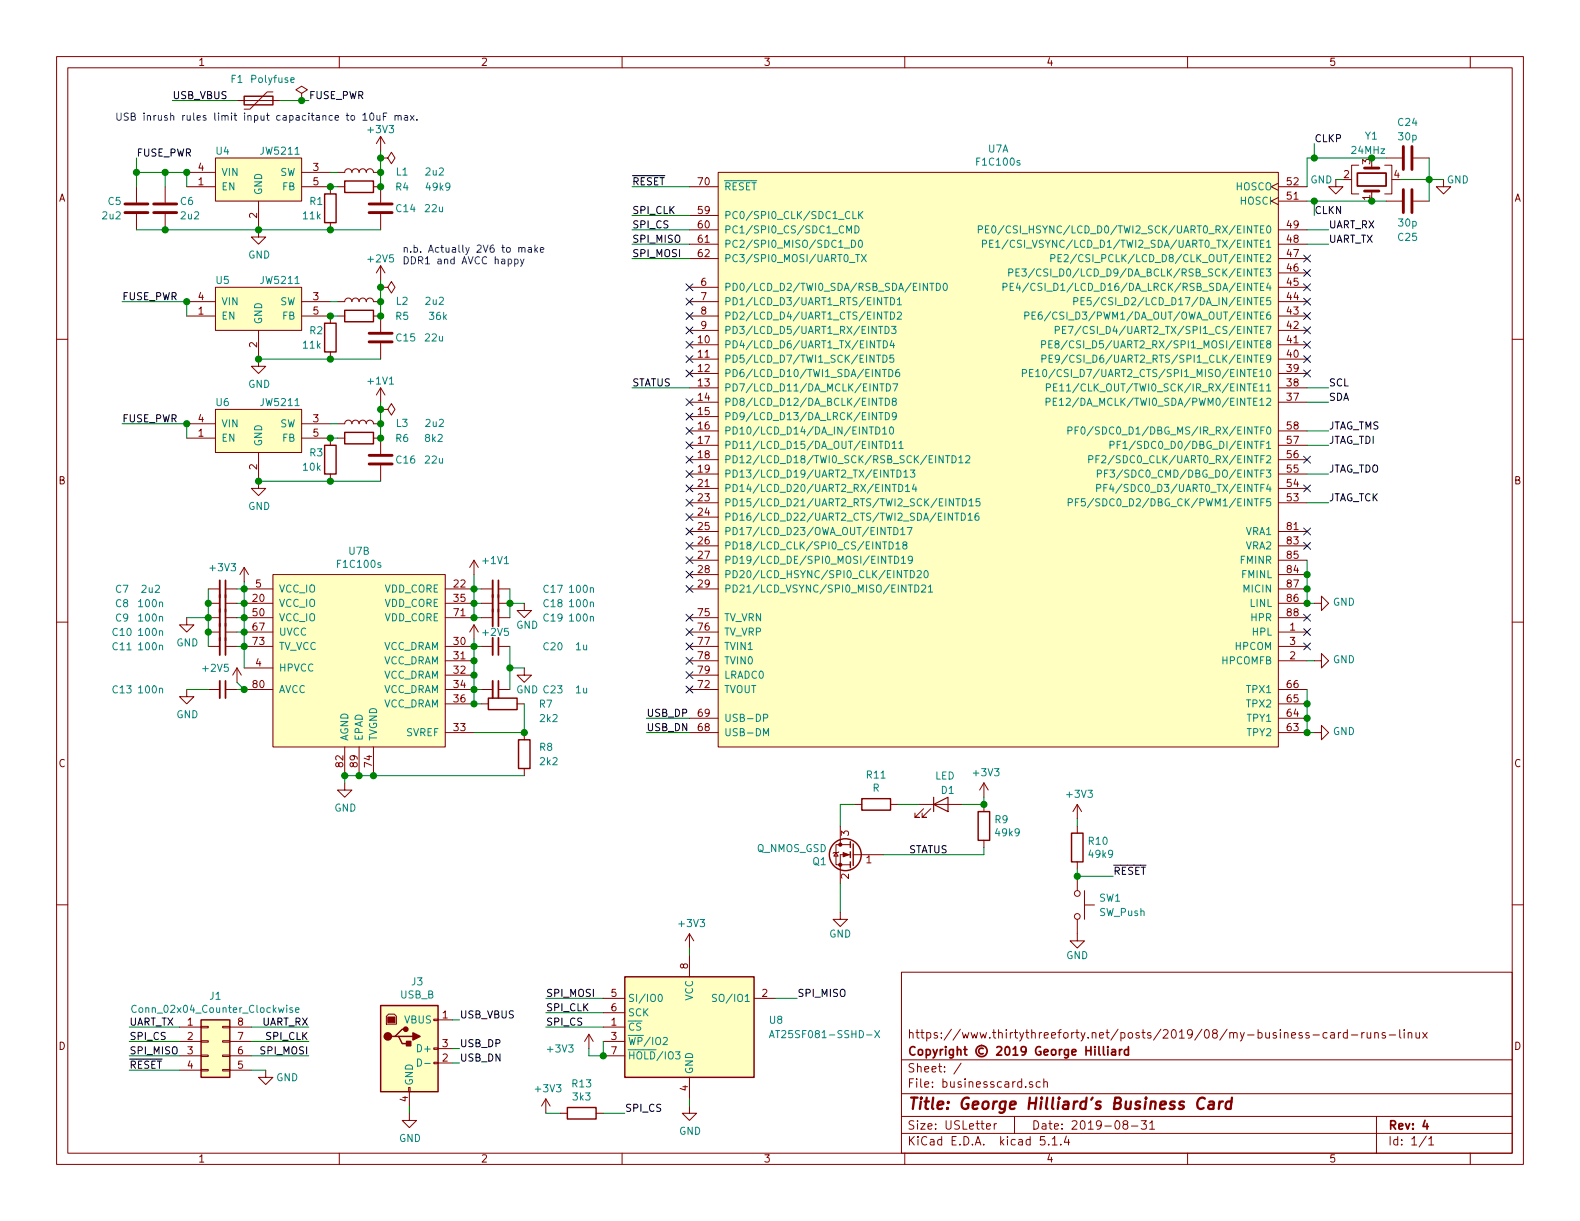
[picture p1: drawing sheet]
<svg xmlns="http://www.w3.org/2000/svg" width="279mm" height="216mm" viewBox="0 0 279 216" stroke-linecap="round" stroke-linejoin="round" font-family="sans-serif">
<g fill="none" stroke="#840000" stroke-width=".18">
<path d="M10 10h259.4v195.9h-259.4zM12 12h255.4v191.9h-255.4zM41.9 17.8h7.6M48.3 16.3h-1.1l-3 3h-1M53.3 16.5l1.1-.6-1.1-.7-1 .7 1 .6v1.3M53.3 17.8h.1M60 10v2M110 10v2M160 10v2M210 10v2M260 10v2M24.1 33v2.8"/>
<path d="M24.1 37.8v2.8M29.2 33v2.8M29.2 37.8v2.8M33 33h5.1M33 30.5h5.1M38.1 27.9h15.2v7.7h-15.2zM45.7 35.6v6.3h1.3l-1.3 1.3-1.3-1.3h1.3M53.3 33h5.1v1.3M53.3 30.5h5.1M58.4 39.4v1.2M59.7 30.5h1.3a.63 .63 0 0 1 .6-.7 .63 .63 0 0 1 .6 .7 .63 .63 0 0 1 .7-.7 .63 .63 0 0 1 .6 .7 .63 .63 0 0 1 .6-.7 .63 .63 0 0 1 .7 .7 .63 .63 0 0 1 .6-.7 .63 .63 0 0 1 .6 .7h1.3M59.7 33h1.3"/>
<path d="M66 33h1.3v2.8M67.3 27.9h1.3l.6-1 .6 1-.6 1.1-.6-1.1M67.3 27.9h.1M67.3 24.1v2.6M67.3 37.8v2.8M67.3 24.1l-.8 1.3M67.3 24.1l.8 1.3M121.9 33h5.1M121.9 38.1h5.1M127 30.5h99.1v101.6h-99.1zM226.1 34.9l-1.3 .7 1.3 .6M226.1 32.4l-1.3 .6 1.3 .7"/>
<path d="M226.1 33h5M226.1 35.6h5M236.2 31.8v1.2h1.3l-1.3 1.3-1.3-1.3h1.3M240.3 29.2h-1.3v5.1h1.3M242.6 29.2v.5M242.6 33.8v.5M244.9 29.2h1.2v5.1h-1.2M245.1 35.6h2.8M245.1 27.9h2.8M249.9 35.6h2.8M249.9 27.9h2.8M255.3 31.8v1.2h-1.3l1.3 1.3 1.2-1.3h-1.2"/>
<path d="M10 60h2M33 55.9h5.1M33 53.3h5.1M38.1 50.8h15.2v7.6h-15.2zM45.7 58.4v6.4h1.3l-1.3 1.2-1.3-1.2h1.3M53.3 55.9h5.1v1.3M53.3 53.3h5.1M59.7 53.3h1.3a.63 .63 0 0 1 .6-.6 .63 .63 0 0 1 .6 .6 .63 .63 0 0 1 .7-.6 .63 .63 0 0 1 .6 .6 .63 .63 0 0 1 .6-.6 .63 .63 0 0 1 .7 .6 .63 .63 0 0 1 .6-.6 .63 .63 0 0 1 .6 .6h1.3M59.7 55.9h1.3M66 55.9h1.3v2.8M67.3 50.8h1.3l.6-1 .6 1-.6 1-.6-1M67.3 50.8h.1"/>
<path d="M67.3 47v2.5M67.3 47l-.8 1.3M67.3 47l.8 1.3M121.9 55.9h5.1M121.9 53.3h5.1M121.9 58.4h5.1M121.9 50.8h5.1M121.9 45.7h5.1M121.9 43.2h5.1M121.9 40.6h5.1M226.1 55.9h5M226.1 53.3h5"/>
<path d="M226.1 58.4h5M226.1 50.8h5M226.1 48.3h5M226.1 45.7h5M226.1 43.2h5M226.1 40.6h5M267.4 60h2M33 77.5h5.1M33 74.9h5.1M38.1 72.4h15.2v7.6h-15.2zM53.3 77.5h5.1v1.2M53.3 74.9h5.1"/>
<path d="M58.4 62.2v1.3M59.7 74.9h1.3a.63 .63 0 0 1 .6-.6 .63 .63 0 0 1 .6 .6 .63 .63 0 0 1 .7-.6 .63 .63 0 0 1 .6 .6 .63 .63 0 0 1 .6-.6 .63 .63 0 0 1 .7 .6 .63 .63 0 0 1 .6-.6 .63 .63 0 0 1 .6 .6h1.3M59.7 77.5h1.3M66 77.5h1.3v2.8M67.3 72.4h1.3l.6-1 .6 1-.6 1-.6-1M67.3 72.4h.1M67.3 60.7v2.8M67.3 68.6v2.5M67.3 68.6l-.8 1.3M67.3 68.6l.8 1.3M121.9 61h5.1M121.9 63.5h5.1"/>
<path d="M121.9 66h5.1M121.9 68.6h5.1M121.9 71.1h5.1M121.9 73.7h5.1M121.9 76.2h5.1M121.9 78.7h5.1M226.1 61h5M226.1 63.5h5M226.1 66h5M226.1 68.6h5M226.1 71.1h5M226.1 76.2h5"/>
<path d="M226.1 78.7h5M45.7 80v6.4h1.3l-1.3 1.2-1.3-1.2h1.3M58.4 83.8v1.3M67.3 82.3v2.8M83.8 99.1l-.7 1.2M83.8 99.1v2.5M83.8 99.1l.8 1.2M121.9 81.3h5.1M121.9 83.8h5.1M121.9 86.4h5.1M121.9 88.9h5.1M121.9 91.4h5.1"/>
<path d="M121.9 94h5.1M121.9 96.5h5.1M121.9 99.1h5.1M226.1 81.3h5M226.1 83.8h5M226.1 86.4h5M226.1 88.9h5M226.1 94h5M226.1 96.5h5M226.1 99.1h5M10 110h2M33 109.2v1.3h1.3l-1.3 1.3-1.3-1.3h1.3"/>
<path d="M36.8 114.3h2.1M36.8 111.8h2.1M36.8 109.2h2.1M36.8 106.7h2.1M36.8 104.1h2.1M39.9 114.3h2M39.9 111.8h2M39.9 109.2h2M39.9 106.7h2M39.9 104.1h2M41.9 118.1l-.8 1.3M41.9 118.1v2.6"/>
<path d="M41.9 118.1l.8 1.3M43.2 114.3h5.1M43.2 111.8h5.1M43.2 109.2h5.1M43.2 106.7h5.1M43.2 104.1h5.1M43.2 118.1h5.1M43.2 100.3l-.8 1.3M43.2 100.3v2.6M43.2 100.3l.7 1.3M48.3 101.6h30.4v30.5h-30.4zM78.7 114.3h5.1"/>
<path d="M78.7 109.2h5.1M78.7 106.7h5.1M78.7 104.1h5.1M78.7 116.8h5.1M78.7 119.4h5.1M83.8 110.5v2.5M83.8 110.5l-.7 1.3M83.8 110.5l.8 1.3M85.1 114.3h2M85.1 109.2h2M85.1 106.7h2M85.1 104.1h2"/>
<path d="M88.1 114.3h2.1M88.1 109.2h2.1M88.1 106.7h2.1M88.1 104.1h2.1M92.7 106.7v1.3h1.3l-1.3 1.2-1.3-1.2h1.3M92.7 118.1v1.3h1.3l-1.3 1.3-1.3-1.3h1.3M121.9 114.3h5.1M121.9 111.8h5.1M121.9 109.2h5.1M121.9 104.1h5.1M121.9 116.8h5.1M121.9 101.6h5.1"/>
<path d="M121.9 119.4h5.1M226.1 114.3h5M226.1 111.8h5M226.1 109.2h5M226.1 106.7h5M226.1 104.1h5M226.1 116.8h5M226.1 101.6h5M232.4 106.7h1.3v-1.3l1.2 1.3-1.2 1.3v-1.3M232.4 116.8h1.3v-1.2l1.2 1.2-1.2 1.3v-1.3M267.4 110h2M33 121.9v1.3h1.3l-1.3 1.3-1.3-1.3h1.3"/>
<path d="M36.8 121.9h2.1M39.9 121.9h2M43.2 121.9h5.1M61 138.4v1.3h1.2l-1.2 1.3-1.3-1.3h1.3M61 132.1v5.1M63.5 132.1v5.1M66 132.1v5.1M78.7 121.9h5.1M78.7 129.5h5.1M78.7 124.5h5.1M85.1 121.9h2M85.1 124.5h1.3"/>
<path d="M88.1 121.9h2.1M91.4 124.5h1.3M92.7 129.5v1.3M92.7 135.9v1.3M121.9 121.9h5.1M121.9 129.5h5.1M121.9 127h5.1M174 138.4l-.8 1.3M174 138.4v2.6M174 138.4l.8 1.3M226.1 121.9h5M226.1 129.5h5"/>
<path d="M226.1 127h5M226.1 124.5h5M232.4 129.5h1.3v-1.2l1.2 1.2-1.2 1.3v-1.3M10 160h2M147.8 150.7l.4 .7h-.8zM148.3 150.6l-.1 .1h-.8l-.1 .2M148.6 149.4h-.8v3.5h2.6M148.6 149.4h1.8M148.6 146.1v3.3M150.4 151.1h-1.8v5.1M150.9 151.1h.2M151.1 142.2h1.3"/>
<path d="M151.1 151.1h5.1M157.5 142.2h1.2M162.6 142.2h7.6M163.3 143l-1.5 1.5h.8h-.8v-.7M164.6 143l-1.5 1.5h.7h-.7v-.7M174 142.2v1.3M174 148.6v1.3M190.5 142.2l-.8 1.3M190.5 142.2v2.6M190.5 146.1v1.2M190.5 152.4v1.3M190.5 154.9v2.6"/>
<path d="M190.5 142.2l.8 1.3M191.8 157.5v5.1M267.4 160h2M68.7 179.3h1l.4 .4v1.4h-1.8v-1.4zM106.7 176.5h3.8M106.7 179.1h3.8M121.9 165.1l-.7 1.3M121.9 165.1v2.5M121.9 168.9v3.8M121.9 165.1l.8 1.3M133.3 176.5h3.9M148.6 161.3v1.3h1.3l-1.3 1.2-1.3-1.2h1.3"/>
<path d="M159.4 171.9h108v32h-108zM190.5 162.6v3.8h1.3l-1.3 1.2-1.3-1.2h1.3M191.8 160h1.7M31.7 181.6h3.9M31.7 184.2h3.9M31.7 186.7h3.9M31.7 189.2h3.9M35.6 189.1h1.2v.3h-1.2zM35.6 186.6h1.2v.2h-1.2zM35.6 184h1.2v.3h-1.2zM35.6 181.5h1.2v.2h-1.2zM39.4 189.1h1.2v.3h-1.2z"/>
<path d="M39.4 186.6h1.2v.2h-1.2zM39.4 184h1.2v.3h-1.2zM39.4 181.5h1.2v.2h-1.2zM40.6 181.6h3.8M40.6 184.2h3.8M40.6 186.7h3.8M40.6 189.2h3.8M47 189.2v1.3h-1.3l1.3 1.3 1.3-1.3h-1.3M72.3 192.3h.2v.7h-.2zM72.4 196.9v1.2h1.3l-1.3 1.3-1.3-1.3h1.3M72.4 193v2.6M76.7 187.8h.8v.3h-.8z"/>
<path d="M76.7 185.3h.8v.2h-.8zM76.7 180.2h.8v.3h-.8zM77.5 180.3h2.5M77.5 188h2.5M77.5 185.4h2.5M96.5 194.3l-.7 1.3M96.5 194.3v2.6M96.5 194.3l.8 1.3M99.1 196.9h1.2M104.1 182.9l-.7 1.3M104.1 182.9v2.5M104.1 182.9l.8 1.3"/>
<path d="M105.4 196.9h1.3M106.7 181.6h3.8M106.7 184.2h3.8M106.7 186.7h3.8M121.9 195.6v1.3h1.3l-1.3 1.2-1.3-1.2h1.3M121.9 190.5v3.8M159.4 197.4h108M159.4 193.4h108M159.4 187.4h108M170 188l-1.3 1.9M174.4 199.2l.8-.2-.1-.2-.4-.1-.3 .2 .1 .7h.6M175.8 198.7v1"/>
<path d="M176.2 198.7l-.3 .1-.1 .2M179.4 197.4v3M182.6 191.3h-.4l-.2 .2 .1 .2 .5 .1v.4h-.6M183.9 191.3h-.4l-.3 .2 .2 .7h.5M184.6 191.4l.2-.1h.4v1M184.6 190.8v1.5M198.9 198.8l-.3-.3 .1-.2a.48 .48 0 0 1 .6-.1l.1 .3-.1 .3-.6 .1a.48 .48 0 0 0 0 .6l.2 .2 .5-.2v-.4l-.2-.3M200.1 199.1h1.1M201.8 198.2h.9l-.5 .6 .5 .1v.6l-.3 .2-.6-.2M203.3 198.6l.4-.4v1.5M203.3 199.7h.9M230.3 182.7l-.4-.1-.2 .2 .1 .2 .5 .1v.4h-.6"/>
<path d="M231.5 182.7l-.4-.1-.2 .2 .1 .2 .5 .1v.4h-.6M232.2 183h1.1M234.7 182.7l-.4-.1-.3 .3v.5l.3 .2 .4-.1M235.3 182.7h.6l.1 .9M236 182.9l-.5 .1a.29 .29 0 0 0-.3 .3 .29 .29 0 0 0 .3 .3l.5-.1M236.7 182.6v1M237.1 182.6l-.4 .3M238.3 182.7l-.5-.1-.3 .3 .2 .6h.6M238.3 182.1v1.5M239 183h1.1M240.8 182.6v1M241.2 182.6l-.4 .3"/>
<path d="M241.8 182.6v.9l.4 .1 .2-.2M242.4 182.6v1M243.1 182.7l.2-.1 .4 .1v.9M243.1 182.6v1M243.4 197.4v6.5M245 182.7l-.4-.1-.2 .2v.2l.6 .1v.4h-.6M245.7 183h1.1M247.5 182.1v1.3l.3 .2M248.3 182.1v.1M248.3 182.6v1M249 182.7l.3-.1 .3 .1 .1 .9M249 182.6v1"/>
<path d="M250.4 182.6v.9l.4 .1 .2-.2M251 182.6v1M251.6 182.6l.8 1M252.4 182.6l-.8 1M60 203.9v2M110 203.9v2M159.4 200.4h108M160 203.9v2M184.7 201h-.7l-.1 .7 .2-.2 .6 .1 .1 .2-.1 .5-.2 .2-.6-.2M185.4 202.3v.2M186.1 201.4l.4-.4v1.5M186.1 202.5h.8"/>
<path d="M187.6 202.3v.2M188.6 200.9l-.4 1.1h1M189 201.5v1M210 203.9v2M252.2 200.9l-1.2 1.9M252.7 201.4l.4-.4v1.5M252.7 202.5h.8M260 203.9v2"/>
<circle cx="190.5" cy="158" r=".51"/>
<circle cx="190.5" cy="162.1" r=".51"/>
</g>
<g fill="none" stroke="#840000" stroke-width=".3">
<path d="M240 30.6h5.1v2.3h-5.1zM39.9 102.6v13.2M88.1 102.6v8.1M88.1 112.8v3M39.9 120.4v3M88.1 120.4v3M194.3 185.1v1.3l.3 .2M195.1 185.1v1.3l.3 .2M195.9 185.1v.1M195.9 185.6v1M196.6 185.6h.6l.1 1M197.3 185.9l-.5 .1-.3 .2 .3 .4 .5-.1"/>
<path d="M198 185.6v1M198.4 185.6l-.4 .3M199.5 185.6h-.4l-.3 .3 .1 .5 .2 .2 .4-.1M199.5 185.1v1.5M252 198.1l-.4 1.1h1M252.3 198.7v1"/>
</g>
<path d="M213.1 194.3a.87 .87 0 0 0-1.1 0 .87 .87 0 0 0-.3 .9 .69 .69 0 0 0 .3 .8 .69 .69 0 0 0 .9-.1M213.8 194.8h.8v1.3M214.7 195.2l-.7 .1a.4 .4 0 0 0-.3 .4 .4 .4 0 0 0 .2 .4l.7-.1M215.7 194.8l-.2 1.3M216.3 194.8a.55 .55 0 0 0-.7 .3M217.8 194.8a.73 .73 0 0 0-.9 .1l-.2 .8 .1 .2 .2 .2 .6-.1M217.9 194.1l-.3 2" fill="none" stroke="#840000" stroke-width=".41"/>
<g fill="none" stroke="#840000" stroke-width=".51">
<path d="M22.1 37.6h4.1M22.1 36.1h4.1M27.2 37.6h4M27.2 36.1h4M65.3 37.6h4M65.3 36.1h4M241.3 33.8h2.5M241.3 29.7h2.5M248.2 25.9v4.1M248.2 33.5v4.1M249.7 25.9v4.1M249.7 33.5v4.1"/>
<path d="M65.3 58.9h4M65.3 60.5h4M65.3 82h4M65.3 80.5h4"/>
</g>
<g fill="none" stroke="#840000" stroke-width=".25">
<path d="M43.2 17h5.1v1.5h-5.1zM57.4 34.3h2v5.1h-2zM61 32h5v2h-5zM57.4 57.2h2v5h-2zM61 54.9h5v2h-5zM57.4 78.7h2v5.1h-2zM61 76.5h5v2h-5zM86.4 123.4h5v2.1h-5zM91.7 130.8h2v5.1h-2zM150.4 148.8v1.1M150.4 150.6v1M150.4 152.4v1"/>
<path d="M150.9 149.2v3.8M152.4 141.2h5.1v2.1h-5.1zM173 143.5h2v5.1h-2zM189.5 147.3h2v5.1h-2zM67.3 177.8h10.2v15.2h-10.2zM110.5 172.7h22.8v17.8h-22.8zM35.6 180.3h5v10.2h-5zM69.8 183.3h.7l.6 1.2h1.3M70.5 183.3h2.5M71.8 182h-.7l-1.3 1.3h-.6M100.3 195.8h5.1v2.1h-5.1z"/>
<circle cx="149.5" cy="151.1" r="2.82"/>
</g>
<g fill="#ffffc2" stroke="#ffffc2" stroke-width=".18">
<path d="M38.1 27.9h15.2v7.7h-15.2z"/>
<path d="M38.1 50.8h15.2v7.6h-15.2z"/>
<path d="M127 30.5h99.1v101.6h-99.1z"/>
<path d="M35.6 180.3h5v10.2h-5z"/>
<path d="M67.3 177.8h10.2v15.2h-10.2z"/>
<path d="M38.1 72.4h15.2v7.6h-15.2z"/>
<path d="M110.5 172.7h22.8v17.8h-22.8z"/>
<path d="M48.3 101.6h30.4v30.5h-30.4z"/>
</g>
<path d="M38.9 102.6v13.2M87.1 102.6v8.1M87.1 112.8v3M38.9 120.4v3M87.1 120.4v3" fill="none" stroke="#840000" stroke-width=".33"/>
<path d="M165.1 142.2l2.5-1.2v2.5zM165.1 141v2.5" fill="none" stroke="#840000" stroke-width=".2"/>
<g fill="none" stroke="#008484" stroke-width=".18">
<path d="M51.4 14.1l.6-.1v-.2l-.4-.1-.2 .2 .1 .6h.5M150.8 37.4v1.3h.6M151.2 39.9a.64 .64 0 0 1 .7 .7 .64 .64 0 0 1-.7 .6zM151.8 37.4v1.3M152 37.9l.6 .8M152.6 37.4l-.8 .7M174.9 39.9h-.6v1.3h.6M177.5 39.9l-1 1.6M149.7 41.2v-1.3l.5 .9 .4-.9v1.3M150.6 42.5a.64 .64 0 0 1 .7 .6 .64 .64 0 0 1-.7 .6zM151.3 45h.7M151.7 45v1.3"/>
<path d="M152 42.5h.1a.69 .69 0 0 1 .4 .6 .69 .69 0 0 1-.4 .6 .83 .83 0 0 1-.1-1.2zM152.3 45l.9 1.3M153.2 45l-.9 1.3M155.3 57.7h.8M156.3 52.6h.7M156.3 55.2h.7M156.5 57.7a.64 .64 0 0 1 .7 .6 .64 .64 0 0 1-.7 .7zM156.7 52.6v1.3M157.5 52.6a.64 .64 0 0 1 .7 .7 .64 .64 0 0 1-.7 .6zM157.5 55.2a.64 .64 0 0 1 .7 .6 .64 .64 0 0 1-.7 .6zM157.7 57.7h.7l-.4 .5 .4 .1v.5l-.2 .2-.5-.1M158.7 53l.4-.4v1.3"/>
<path d="M158.7 55.3l.5-.1 .2 .3-.8 .9h.8M158.7 53.9h.7M164.4 50.1h.8M164.8 50.1v1.3M165.6 50.1a.64 .64 0 0 1 .7 .6 .64 .64 0 0 1-.7 .7zM166.9 50.2l.2-.1a.67 .67 0 0 1 .4 .6 .67 .67 0 0 1-.4 .7l-.3-.5zM173 40.6l.6-.1 .1-.1v-.3l-.2-.2h-.5v1.3M173.7 43.1h.6l.1-.5-.2-.1h-.5v1.2M174.3 40.5h.4M175 43.1h.4M175.5 40.1l.2-.2a.67 .67 0 0 1 .4 .7 .67 .67 0 0 1-.4 .6l-.3-.5zM175.6 42.5h-.6v1.2h.6"/>
<path d="M176.1 42.8l.4-.3v1.2M176.1 43.7h.7M177.4 50.7l.6-.1v-.4l-.1-.1h-.5v1.3M178.3 42.4l-1.1 1.6M178.4 48.2h.6l.1-.2-.1-.3-.1-.2h-.5v1.3M178.6 50.7h.4M179.2 50.1h-.6v1.3h.6M179.7 48.2h.4M180 50l-.3 .9h.8M180.3 47.5h-.6v1.3h.6M180.3 50.5v.9M180.7 47.5h.8l-.4 .5 .3 .2 .1 .4-.3 .2-.5-.1"/>
<path d="M181.2 55.8h.6l.2-.2-.1-.3-.2-.1h-.5v1.2M181.9 50l-1.1 1.7M182.5 55.8h.4M182.9 47.5l-1.1 1.6M183.1 55.2h-.6v1.2h.6M184.2 55.2h-.4a.87 .87 0 0 0 0 1.2h.4l.1-.5-.2-.2h-.3l-.2 .2M185.8 55.1l-1.1 1.6M185.8 45.7l.6-.1 .2-.2-.1-.3-.2-.1h-.5v1.3M186.6 58.4l.6-.1 .2-.2-.1-.3-.2-.1h-.5v1.3M187.1 45.6h.4M187.7 45h-.6v1.3h.6M187.9 58.3h.4"/>
<path d="M188.2 45.1l.5-.1 .2 .4-.1 .2-.7 .7h.8M188.5 57.7h-.6v1.3h.6M188.9 57.7h.9l-.6 1.3M189.9 53.3l.7-.1v-.4l-.2-.2h-.5v1.3M191.2 57.7l-1.1 1.6M191.2 53.2h.4M191.7 52.6h-.5v1.3h.5M192.9 52.6h-.6l-.1 .6 .2-.1 .5 .1v.6l-.2 .1-.5-.1M194.4 52.6l-1.1 1.6M154.9 75.5a.64 .64 0 0 1 .7 .6 .64 .64 0 0 1-.7 .7zM155 62.8h.7M155 60.2h.8"/>
<path d="M155.4 70.4h.7M155.4 72.9h.7M155.6 67.9h.7M155.8 70.4v1.3M155.8 72.9v1.3M156 67.9v1.2M156 65.3h.7M156.1 75.8l.3-.3v1.3M156.1 76.8h.7M156.1 62.8a.64 .64 0 0 1 .8 .6 .64 .64 0 0 1-.8 .7zM156.2 60.2a.64 .64 0 0 1 .7 .7 .64 .64 0 0 1-.7 .6zM156.4 65.3v1.3"/>
<path d="M156.6 70.4a.64 .64 0 0 1 .7 .6 .64 .64 0 0 1-.7 .7zM156.6 72.9a.64 .64 0 0 1 .7 .7 .64 .64 0 0 1-.7 .6zM156.6 78a.64 .64 0 0 1 .7 .7 .64 .64 0 0 1-.7 .6zM156.7 67.9a.64 .64 0 0 1 .8 .6 .64 .64 0 0 1-.8 .6zM157.2 65.3a.64 .64 0 0 1 .7 .7 .64 .64 0 0 1-.7 .6zM157.4 75.6l.2-.1a.67 .67 0 0 1 .4 .6 .67 .67 0 0 1-.4 .7l-.2-.2-.1-.3zM157.7 60.2l-.3 .9h.8M157.8 78.4l.3-.4v1.3M157.8 79.3h.7M157.9 67.9h.8l-.5 1.2M158 62.8h-.6v.6l.1-.1h.5v.6l-.2 .2-.4-.2M158 71l-.2-.2v-.3l.5-.1 .1 .1v.3l-.5 .2-.1 .2v.3l.2 .2h.3l.2-.2-.1-.4-.1-.1"/>
<path d="M158 60.7v.8M158.5 73.5l-.2 .2h-.4l-.1-.2v-.4l.2-.2h.3l.2 .3a.97 .97 0 0 1-.2 1h-.4M159 65.3h-.3a.79 .79 0 0 0-.1 1.3l.5-.1v-.6l-.5-.1-.2 .3M159 78.4l.3-.4v1.3M159 79.3h.7M180.8 66l.7-.1v-.4l-.7-.2v1.3M182.1 65.9h.4M182.7 65.3h-.6v1.3h.6M183.2 65.7l.3-.4v1.3M183.2 66.6h.7M184.2 60.9h.6l.1-.5-.2-.2h-.5v1.3M184.3 63.4h.6l.1-.2-.1-.3-.2-.1h-.4v1.3"/>
<path d="M184.5 65.5l.2-.2a.69 .69 0 0 1 .4 .7 .69 .69 0 0 1-.4 .6l-.3-.2v-.3zM185 71.1l.6-.1v-.5l-.1-.1h-.5v1.3M185 68.5h.6l.2-.2-.1-.3-.2-.1h-.5v1.2M185.5 60.9h.4M185.5 63.4h.5M186.1 60.2h-.6v1.3h.6M186.1 62.8h-.6v1.3h.6M186.3 71h.4M186.3 68.5h.4M186.8 60.8l-.2-.1v-.3l.4-.2 .2 .2v.3l-.5 .2-.1 .1v.3l.2 .2h.2l.3-.2-.1-.4-.2-.1M186.9 70.4h-.6v1.3h.6M186.9 67.9h-.6v1.2h.6"/>
<path d="M187.4 70.8l.3-.4v1.3M187.4 63.3l-.3 .3-.4-.1-.1-.2 .1-.4 .4-.1 .2 .1a.84 .84 0 0 1-.3 1.2h-.3M187.4 71.7h.7M187.4 68.2l.4-.3v1.2M187.4 69.1h.7M188.7 60.2l-1.1 1.6M188.8 62.7l-1.1 1.7M188.8 76.1h.7l.1-.2-.1-.3-.2-.1h-.5v1.3M190.1 76.1h.5M190.7 75.5h-.6v1.3M191.3 75.6l.1-.1a.67 .67 0 0 1 .5 .6 .67 .67 0 0 1-.5 .7l-.1-.2-.1-.3zM193.3 75.4l-1.1 1.7"/>
<path d="M196.3 78.7l.6-.1 .1-.1v-.3l-.2-.2h-.5v1.3M197.6 78.6h.4M198.2 78h-.6v1.3M198.6 78.4l.4-.4v1.3M198.6 79.3h.7M157.2 95.8a.64 .64 0 0 1 .8 .6 .64 .64 0 0 1-.8 .7zM158.1 93.3a.64 .64 0 0 1 .7 .6 .64 .64 0 0 1-.7 .6zM158.2 98.3a.64 .64 0 0 1 .7 .7 .64 .64 0 0 1-.7 .6zM158.4 96.2l.4-.4v1.3M158.4 97.1h.8M158.6 83.1a.64 .64 0 0 1 .7 .6 .64 .64 0 0 1-.7 .7zM158.9 85.6a.64 .64 0 0 1 .7 .7 .64 .64 0 0 1-.7 .6z"/>
<path d="M159.3 93.6l.3-.3v1.2M159.3 94.5h.7M159.4 98.7l.4-.4v1.3M159.4 99.6h.7M159.8 83.5l.4-.4v1.3M159.8 84.4h.8M159.9 96.4l-.3-.3 .2-.2 .3-.1 .2 .1v.3l-.5 .2-.2 .2v.3l.3 .2 .3-.1 .2-.1-.1-.4-.2-.1M160.1 86l.4-.4v1.3M160.1 86.9h.8M160.4 93.3h.9l-.6 1.2M161 83.1h.8l-.5 .5 .4 .1 .1 .5-.3 .2-.5-.1M161.3 98.9l-.2 .2h-.4l-.1-.2v-.3l.3-.3h.2l.2 .3a.97 .97 0 0 1-.2 1h-.4"/>
<path d="M161.6 85.6l-.3 .9h.8M162 86.1v.8M167.2 80.6h.7M167.6 80.6v1.2M168.4 80.6a.64 .64 0 0 1 .7 .6 .64 .64 0 0 1-.7 .6zM168.8 90.7h.8M169 88.2h.7M169.2 90.7v1.3M169.4 88.2v1.3M169.6 80.9l.3-.3v1.2M169.6 81.8h.7M170 90.7a.64 .64 0 0 1 .7 .7 .64 .64 0 0 1-.7 .6z"/>
<path d="M170.2 88.2a.64 .64 0 0 1 .7 .6 .64 .64 0 0 1-.7 .7zM170.8 80.7l.5-.1 .2 .3-.1 .2-.7 .7h.8M171.2 91.1l.4-.4v1.3M171.2 92h.7M171.4 88.5l.4-.3v1.3M171.4 89.5h.7M173 90.7l-.4 .1a.87 .87 0 0 0 0 1.2l.5-.1v-.6l-.5-.1-.2 .3M173.3 88.2h-.7v.6l.2-.1h.4l.1 .6-.2 .2-.5-.2M188.9 88.8l.7-.1v-.4l-.2-.1h-.5v1.3M190.2 88.8h.4M190.8 88.2h-.6v1.3M191.9 88.2h-.6l-.1 .6 .5-.1 .2 .2v.3l-.2 .3-.5-.2"/>
<path d="M192.5 81.2l.7-.1v-.4l-.7-.1v1.2M193.4 88.1l-1.1 1.7M193.8 81.2h.4M193.9 86.3h.6l.2-.2-.1-.3-.2-.2h-.5v1.3M194.1 83.8l.6-.1v-.5l-.2-.1h-.4v1.3M194.4 80.6h-.6v1.2M194.8 80.7l.5-.1 .3 .3-.1 .2-.7 .7h.8M195.2 86.3h.4M195.3 83.7h.5M195.8 85.6h-.6v1.3M195.9 83.1h-.6v1.3M196.3 83.1h.8l-.5 .5 .4 .1v.6l-.2 .1-.5-.1"/>
<path d="M196.5 85.6l-.3 .9h.8M161 100.9a.64 .64 0 0 1 .7 .6 .64 .64 0 0 1-.7 .7zM161.8 103.4a.64 .64 0 0 1 .7 .7 .64 .64 0 0 1-.7 .6zM162.2 101l.5-.1 .2 .1v.2v.2l-.8 .8h.8M163 103.6l.4-.2 .3 .2v.2v.2l-.8 .7h.8M163.5 101l.2-.1a.67 .67 0 0 1 .5 .6 .67 .67 0 0 1-.5 .7l-.3-.3v-.2zM164.2 103.8l.3-.4v1.3M164.2 104.7h.7M135 130.1v-1.3l.5 .9 .4-.9v1.3M135 126.9l.7-.1v-.4l-.7-.1v1.3M24.1 177.9a.6 .6 0 0 0-.8 .4 .6 .6 0 0 0 .6 .7l.2-.1M51.7 178.2h-.3l-.2 .2 .1 .1 .4 .2v.3h-.5"/>
<path d="M52.3 178.6l.6-.1-.1-.3h-.3l-.2 .2v.6h.5M116.6 175.9l.1-.1a.67 .67 0 0 1 .4 .7 .67 .67 0 0 1-.4 .6 .83 .83 0 0 1-.1-1.2zM126.7 175.9l-.5-.1-.2 .1v.4l.6 .3 .1 .3-.2 .2-.5-.1M73.8 187.2a.64 .64 0 0 1 .8 .7 .64 .64 0 0 1-.8 .6zM75.1 188h1M117.3 183.6l.5-.2 .2 .4v.2l-.8 .7h.8M119.5 186h.7l-.4 .5 .4 .1-.1 .6h-.4l-.2-.1M136.1 183.5l.4-1.3 .4 1.3M136.2 183.1h.6M154.7 182.2l.8 1.3M155.5 182.2l-.8 1.3"/>
</g>
<g fill="#840000" stroke="#840000" stroke-width=".18">
<path d="M149.1 150.7l1 .4-1 .4z"/>
<path d="M68.6 179.8h1.2v1h-1.2z"/>
<circle cx="148.6" cy="152.9" r=".28"/>
<circle cx="148.6" cy="149.4" r=".28"/>
</g>
<g fill="#840000" stroke="#840000" stroke-width=".25">
<path d="M71.9 184.2h.7v.7h-.7z"/>
<path d="M73 182.6l1.3 .7-1.3 .6z"/>
<circle cx="68.6" cy="183.3" r=".63"/>
<circle cx="71.8" cy="182" r=".38"/>
</g>
<g fill="none" stroke="#008400" stroke-width=".18">
<path d="M30.5 17.8h11.4M49.5 17.8h5.1M24.1 27.9v5.1M24.1 30.5h8.9v2.5M29.2 30.5v2.5M58.4 30.5h1.3M58.4 33h1.3M67.3 26.7v6.3M111.8 38.1h10.1M111.8 33h10.1M231.1 35.6h14M232.4 25.4v2.5"/>
<path d="M232.4 35.6v2.5M236.2 31.8h1.3M245.1 27.9h-14v5.1M247.6 31.8h7.7M252.7 27.9v7.7M21.6 53.3h11.4v2.6M24.1 40.6h43.2M58.4 53.3h1.3M58.4 55.9h1.3M67.3 49.5v6.4M111.8 40.6h10.1M111.8 45.7h10.1"/>
<path d="M111.8 43.2h10.1M231.1 40.6h3.8M231.1 43.2h3.8M21.6 74.9h11.4v2.6M45.7 63.5h21.6M58.4 74.9h1.3M58.4 77.5h1.3M67.3 71.1v6.4M111.8 68.6h10.1M231.1 78.7h3.8M231.1 76.2h3.8M231.1 68.6h3.8"/>
<path d="M231.1 71.1h3.8M45.7 85.1h21.6M231.1 99.1v7.6h1.3M231.1 88.9h3.8M231.1 83.8h3.8M33 109.2h3.8M36.8 104.1v10.2M41.9 106.7h1.3M41.9 111.8h1.3M41.9 109.2h1.3M41.9 104.1h1.3M41.9 114.3h1.3"/>
<path d="M43.2 102.9v15.2M83.8 101.6v7.6h1.3M83.8 113v11.5h1.3M83.8 106.7h1.3M83.8 104.1h1.3M83.8 114.3h1.3M90.2 104.1v5.1M90.2 114.3v7.6M90.2 106.7h2.5M90.2 118.1h2.5M231.1 116.8h1.3M33 121.9h3.8"/>
<path d="M41.9 120.7l1.3 1.2h-1.3M83.8 121.9h1.3M92.7 124.5v5h-8.9M92.7 137.2h-31.7v1.2M114.3 129.5h7.6M114.3 127h7.6M231.1 121.9v7.6h1.3M148.6 156.2v5.1M151.1 142.2h-2.5v3.9M158.7 142.2h3.9M174 141v1.2h-3.8M174 149.9v1.2h-17.8"/>
<path d="M190.5 153.7v1.2h6.3M190.5 144.8v1.3M96.5 179.1h10.2M96.5 176.5h10.2M121.9 167.6v1.3M137.2 176.5h3.8M22.9 184.2h8.8M22.9 181.6h8.8M22.9 186.7h8.8M22.9 189.2h8.8M44.4 184.2h10.2M44.4 181.6h10.2"/>
<path d="M44.4 186.7h10.2M44.4 189.2h2.6M72.4 195.6v1.3M80 180.3h1.3M80 188h1.3M80 185.4h1.3M96.5 181.6h10.2M96.5 196.9h2.6M106.7 184.2v2.5h-2.6v-1.3M106.7 196.9h3.8M121.9 194.3v1.3"/>
</g>
<g fill="none" stroke="#0000c2" stroke-width=".18">
<path d="M68.4 20h-.6v1.3M64.2 20.3l.3-.3v1.3M64.2 21.3h.7M65.5 20.1l.2-.1a.67 .67 0 0 1 .4 .6 .67 .67 0 0 1-.4 .7l-.3-.3v-.2zM66.6 20.4l.1 .8 .3 .1 .2-.2M67.2 20.4v.9M67.8 20.6h.4M69.8 20.5l.2-.1 .3 .1 .1 .8M69.8 20.4v.9M70.4 20.6l.2-.2 .3 .1v.8M71.6 20.5h.4l.1 .8M72.1 20.7l-.4 .1-.2 .2 .1 .2h.5"/>
<path d="M72.6 20.4l.6 .9M73.2 20.4l-.6 .9M73.7 21.1v.2M91 45.9l.4-.1 .2 .3-.1 .5h-.5M91 45.8v1.3M91.7 43.9l.2-.1h.3l.1 .8M91.7 43.8v.8M92 45.8l.4 .9M92.3 43.9l.2-.1h.3v.8M92.7 45.8l-.5 1.2-.2 .1M93.4 43.8h.5l.1 .8M94 44.1h-.5l-.1 .2 .1 .3h.5"/>
<path d="M94.6 43.3v1.3M94.7 44.1l.4 .5M95.1 43.8l-.5 .4M95.6 44.2l.6-.1-.1-.3h-.4l-.1 .1v.7h.5"/>
</g>
<g fill="#008400" stroke="#008400" stroke-width=".25">
<circle cx="36.8" cy="106.7" r=".51"/>
<circle cx="83.8" cy="109.2" r=".51"/>
<circle cx="106.7" cy="186.7" r=".51"/>
<circle cx="174" cy="142.2" r=".51"/>
<circle cx="232.4" cy="27.9" r=".51"/>
<circle cx="232.4" cy="35.6" r=".51"/>
<circle cx="231.1" cy="124.5" r=".51"/>
<circle cx="43.2" cy="121.9" r=".51"/>
<circle cx="67.3" cy="72.4" r=".51"/>
<circle cx="53.3" cy="17.8" r=".51"/>
<circle cx="67.3" cy="27.9" r=".51"/>
<circle cx="67.3" cy="50.8" r=".51"/>
<circle cx="33" cy="53.3" r=".51"/>
<circle cx="67.3" cy="33" r=".51"/>
<circle cx="67.3" cy="30.5" r=".51"/>
<circle cx="83.8" cy="119.4" r=".51"/>
<circle cx="33" cy="30.5" r=".51"/>
<circle cx="29.2" cy="30.5" r=".51"/>
<circle cx="83.8" cy="116.8" r=".51"/>
<circle cx="43.2" cy="104.1" r=".51"/>
<circle cx="58.4" cy="55.9" r=".51"/>
<circle cx="45.7" cy="63.5" r=".51"/>
<circle cx="58.4" cy="63.5" r=".51"/>
<circle cx="43.2" cy="111.8" r=".51"/>
<circle cx="67.3" cy="55.9" r=".51"/>
<circle cx="67.3" cy="53.3" r=".51"/>
<circle cx="58.4" cy="40.6" r=".51"/>
<circle cx="43.2" cy="109.2" r=".51"/>
<circle cx="43.2" cy="106.7" r=".51"/>
<circle cx="58.4" cy="77.5" r=".51"/>
<circle cx="45.7" cy="85.1" r=".51"/>
<circle cx="58.4" cy="85.1" r=".51"/>
<circle cx="90.2" cy="118.1" r=".51"/>
<circle cx="29.2" cy="40.6" r=".51"/>
<circle cx="24.1" cy="30.5" r=".51"/>
<circle cx="83.8" cy="106.7" r=".51"/>
<circle cx="33" cy="74.9" r=".51"/>
<circle cx="67.3" cy="74.9" r=".51"/>
<circle cx="67.3" cy="77.5" r=".51"/>
<circle cx="45.7" cy="40.6" r=".51"/>
<circle cx="36.8" cy="109.2" r=".51"/>
<circle cx="61" cy="137.2" r=".51"/>
<circle cx="36.8" cy="111.8" r=".51"/>
<circle cx="231.1" cy="101.6" r=".51"/>
<circle cx="231.1" cy="104.1" r=".51"/>
<circle cx="231.1" cy="106.7" r=".51"/>
<circle cx="231.1" cy="129.5" r=".51"/>
<circle cx="231.1" cy="127" r=".51"/>
<circle cx="43.2" cy="114.3" r=".51"/>
<circle cx="66" cy="137.2" r=".51"/>
<circle cx="63.5" cy="137.2" r=".51"/>
<circle cx="92.7" cy="129.5" r=".51"/>
<circle cx="83.8" cy="124.5" r=".51"/>
<circle cx="252.7" cy="31.8" r=".51"/>
<circle cx="242.6" cy="35.6" r=".51"/>
<circle cx="242.6" cy="27.9" r=".51"/>
<circle cx="90.2" cy="106.7" r=".51"/>
<circle cx="83.8" cy="104.1" r=".51"/>
<circle cx="190.5" cy="154.9" r=".51"/>
<circle cx="83.8" cy="114.3" r=".51"/>
<circle cx="83.8" cy="121.9" r=".51"/>
<circle cx="58.4" cy="33" r=".51"/>
</g>
<g fill="none" stroke="#000084" stroke-width=".18">
<path d="M121.3 55.3l1.2 1.2M121.3 52.7l1.2 1.2M121.3 57.8l1.2 1.2M121.3 50.2l1.2 1.2M122.5 55.3l-1.2 1.2M122.5 52.7l-1.2 1.2M122.5 57.8l-1.2 1.2M122.5 50.2l-1.2 1.2M230.5 45.1l1.2 1.2M230.5 52.7l1.2 1.2M230.5 47.7l1.2 1.2M230.5 50.2l1.2 1.2"/>
<path d="M230.5 55.3l1.2 1.2M230.5 57.8l1.2 1.2M231.7 45.1l-1.2 1.2M231.7 52.7l-1.2 1.2M231.7 47.7l-1.2 1.2M231.7 50.2l-1.2 1.2M231.7 55.3l-1.2 1.2M231.7 57.8l-1.2 1.2M121.3 78.1l1.2 1.2M121.3 60.4l1.2 1.2M121.3 62.9l1.2 1.2M121.3 65.4l1.2 1.2"/>
<path d="M121.3 70.5l1.2 1.2M121.3 73.1l1.2 1.2M121.3 75.6l1.2 1.2M122.5 78.1l-1.2 1.2M122.5 60.4l-1.2 1.2M122.5 62.9l-1.2 1.2M122.5 65.4l-1.2 1.2M122.5 70.5l-1.2 1.2M122.5 73.1l-1.2 1.2M122.5 75.6l-1.2 1.2M230.5 60.4l1.2 1.2M230.5 62.9l1.2 1.2"/>
<path d="M230.5 65.4l1.2 1.2M231.7 60.4l-1.2 1.2M231.7 62.9l-1.2 1.2M231.7 65.4l-1.2 1.2M121.3 80.7l1.2 1.2M121.3 83.2l1.2 1.2M121.3 85.8l1.2 1.2M121.3 88.3l1.2 1.2M121.3 90.8l1.2 1.2M121.3 93.4l1.2 1.2M121.3 95.9l1.2 1.2M121.3 98.5l1.2 1.2"/>
<path d="M122.5 80.7l-1.2 1.2M122.5 83.2l-1.2 1.2M122.5 85.8l-1.2 1.2M122.5 88.3l-1.2 1.2M122.5 90.8l-1.2 1.2M122.5 93.4l-1.2 1.2M122.5 95.9l-1.2 1.2M122.5 98.5l-1.2 1.2M230.5 93.4l1.2 1.2M230.5 95.9l1.2 1.2M230.5 80.7l1.2 1.2M230.5 85.8l1.2 1.2"/>
<path d="M231.7 93.4l-1.2 1.2M231.7 95.9l-1.2 1.2M231.7 80.7l-1.2 1.2M231.7 85.8l-1.2 1.2M121.3 103.5l1.2 1.2M121.3 108.6l1.2 1.2M121.3 111.2l1.2 1.2M121.3 113.7l1.2 1.2M121.3 116.2l1.2 1.2M121.3 118.8l1.2 1.2M121.3 101l1.2 1.2M122.5 103.5l-1.2 1.2"/>
<path d="M122.5 108.6l-1.2 1.2M122.5 111.2l-1.2 1.2M122.5 113.7l-1.2 1.2M122.5 116.2l-1.2 1.2M122.5 118.8l-1.2 1.2M122.5 101l-1.2 1.2M230.5 108.6l1.2 1.2M230.5 111.2l1.2 1.2M230.5 113.7l1.2 1.2M231.7 108.6l-1.2 1.2M231.7 111.2l-1.2 1.2M231.7 113.7l-1.2 1.2"/>
<path d="M121.3 121.3l1.2 1.2M122.5 121.3l-1.2 1.2"/>
</g>
<text font-size="2.8" fill="#840000" x="160.4" y="196.2">Title: George Hilliard's Business Card</text>
<g font-size="2.1" fill="#840000">
<text x="160.4" y="183.6">https://www.thirtythreeforty.net/posts/2019/08/my-business-card-runs-linux</text>
<text x="160.4" y="189.6">Sheet: /</text>
<text x="160.4" y="186.6">Copyright © 2019 George Hilliard</text>
<text x="160.4" y="192.3">File: businesscard.sch</text>
<text x="160.4" y="202.5">KiCad E.D.A. kicad 5.1.4</text>
<text x="160.4" y="199.7">Size: USLetter</text>
<text x="182.4" y="199.7">Date: 2019-08-31</text>
<text x="245.4" y="199.7">Rev: 4</text>
<text x="245.4" y="202.5">Id: 1/1</text>
</g>
<g font-size="1.8" fill="#840000">
<text x="35" y="11.6">1</text>
<text x="85" y="11.6">2</text>
<text x="135" y="11.6">3</text>
<text x="185" y="11.6">4</text>
<text x="235" y="11.6">5</text>
<text x="242.3" y="29.1" transform="rotate(-90 242.3 29.1)">3</text>
<text x="10.4" y="35.6">A</text>
<text x="35.1" y="32.8">1</text>
<text x="35.1" y="30.2">4</text>
<text x="55.4" y="30.2">3</text>
<text x="55.4" y="32.8">5</text>
<text x="123.5" y="32.8">70</text>
<text x="227.6" y="35.3">51</text>
<text x="227.6" y="32.8">52</text>
<text x="237.6" y="31.5">2</text>
<text x="242.3" y="35.4" transform="rotate(-90 242.3 35.4)">1</text>
<text x="246.5" y="31.5">4</text>
<text x="267.8" y="35.6">A</text>
<text x="45.5" y="38.6" transform="rotate(-90 45.5 38.6)">2</text>
<text x="123.5" y="37.8">59</text>
<text x="123.5" y="40.4">60</text>
<text x="227.6" y="40.4">49</text>
<text x="123.5" y="42.9">61</text>
<text x="123.5" y="45.5">62</text>
<text x="227.6" y="45.5">47</text>
<text x="227.6" y="42.9">48</text>
<text x="35.1" y="53.1">4</text>
<text x="55.4" y="53.1">3</text>
<text x="124" y="50.5">6</text>
<text x="124" y="53.1">7</text>
<text x="227.6" y="53.1">44</text>
<text x="227.6" y="50.5">45</text>
<text x="227.6" y="48">46</text>
<text x="35.1" y="55.6">1</text>
<text x="55.4" y="55.6">5</text>
<text x="124" y="55.6">8</text>
<text x="124" y="58.2">9</text>
<text x="227.6" y="58.2">42</text>
<text x="227.6" y="55.6">43</text>
<text x="45.5" y="61.4" transform="rotate(-90 45.5 61.4)">2</text>
<text x="123.5" y="60.7">10</text>
<text x="123.5" y="63.2">11</text>
<text x="123.5" y="65.8">12</text>
<text x="227.6" y="65.8">39</text>
<text x="227.6" y="63.2">40</text>
<text x="227.6" y="60.7">41</text>
<text x="123.5" y="68.3">13</text>
<text x="123.5" y="70.9">14</text>
<text x="227.6" y="70.9">37</text>
<text x="227.6" y="68.3">38</text>
<text x="35.1" y="77.2">1</text>
<text x="35.1" y="74.7">4</text>
<text x="55.4" y="74.7">3</text>
<text x="55.4" y="77.2">5</text>
<text x="123.5" y="73.4">15</text>
<text x="123.5" y="75.9">16</text>
<text x="227.6" y="75.9">58</text>
<text x="45.5" y="83" transform="rotate(-90 45.5 83)">2</text>
<text x="123.5" y="78.5">17</text>
<text x="123.5" y="81">18</text>
<text x="123.5" y="83.6">19</text>
<text x="227.6" y="83.6">55</text>
<text x="227.6" y="81">56</text>
<text x="227.6" y="78.5">57</text>
<text x="10.4" y="85.6">B</text>
<text x="123.5" y="86.1">21</text>
<text x="123.5" y="88.6">23</text>
<text x="227.6" y="88.6">53</text>
<text x="227.6" y="86.1">54</text>
<text x="267.8" y="85.6">B</text>
<text x="123.5" y="91.2">24</text>
<text x="123.5" y="93.7">25</text>
<text x="227.6" y="93.7">81</text>
<text x="123.5" y="96.3">26</text>
<text x="123.5" y="98.8">27</text>
<text x="123.5" y="101.3">28</text>
<text x="227.6" y="101.3">84</text>
<text x="227.6" y="98.8">85</text>
<text x="227.6" y="96.3">83</text>
<text x="44.8" y="106.4">20</text>
<text x="45.2" y="103.9">5</text>
<text x="80.3" y="103.9">22</text>
<text x="80.3" y="106.4">35</text>
<text x="123.5" y="103.9">29</text>
<text x="227.6" y="106.4">86</text>
<text x="227.6" y="103.9">87</text>
<text x="44.8" y="109">50</text>
<text x="44.8" y="111.5">67</text>
<text x="80.3" y="109">71</text>
<text x="123.5" y="109">75</text>
<text x="123.5" y="111.5">76</text>
<text x="227.6" y="109">88</text>
<text x="228.1" y="111.5">1</text>
<text x="44.8" y="114">73</text>
<text x="45.2" y="117.9">4</text>
<text x="80.3" y="114">30</text>
<text x="80.3" y="116.6">31</text>
<text x="80.3" y="119.1">32</text>
<text x="123.5" y="114">77</text>
<text x="123.5" y="116.6">78</text>
<text x="123.5" y="119.1">79</text>
<text x="228.1" y="116.6">2</text>
<text x="228.1" y="114">3</text>
<text x="44.8" y="121.7">80</text>
<text x="80.3" y="121.7">34</text>
<text x="80.3" y="124.2">36</text>
<text x="123.5" y="121.7">72</text>
<text x="227.6" y="124.2">65</text>
<text x="227.6" y="121.7">66</text>
<text x="80.3" y="129.3">33</text>
<text x="123.5" y="129.3">68</text>
<text x="123.5" y="126.7">69</text>
<text x="227.6" y="129.3">63</text>
<text x="227.6" y="126.7">64</text>
<text x="10.4" y="135.6">C</text>
<text x="60.7" y="135.6" transform="rotate(-90 60.7 135.6)">82</text>
<text x="63.2" y="135.6" transform="rotate(-90 63.2 135.6)">89</text>
<text x="65.8" y="135.6" transform="rotate(-90 65.8 135.6)">74</text>
<text x="267.8" y="135.6">C</text>
<text x="150.1" y="147.8" transform="rotate(-90 150.1 147.8)">3</text>
<text x="150.1" y="155.4" transform="rotate(-90 150.1 155.4)">2</text>
<text x="153.2" y="152.7">1</text>
<text x="121.7" y="171.3" transform="rotate(-90 121.7 171.3)">8</text>
<text x="108.1" y="176.3">5</text>
<text x="108.1" y="178.8">6</text>
<text x="134.8" y="176.3">2</text>
<text x="10.4" y="185.6">D</text>
<text x="33.2" y="181.4">1</text>
<text x="33.2" y="183.9">2</text>
<text x="42.1" y="183.9">7</text>
<text x="42.1" y="181.4">8</text>
<text x="78.3" y="180.1">1</text>
<text x="78.3" y="185.2">3</text>
<text x="108.1" y="181.4">1</text>
<text x="108.1" y="183.9">3</text>
<text x="267.8" y="185.6">D</text>
<text x="33.2" y="186.4">3</text>
<text x="33.2" y="189">4</text>
<text x="42.1" y="189">5</text>
<text x="42.1" y="186.4">6</text>
<text x="78.3" y="187.7">2</text>
<text x="108.1" y="186.4">7</text>
<text x="72.1" y="194.8" transform="rotate(-90 72.1 194.8)">4</text>
<text x="121.7" y="192.9" transform="rotate(-90 121.7 192.9)">4</text>
<text x="35" y="205.5">1</text>
<text x="85" y="205.5">2</text>
<text x="135" y="205.5">3</text>
<text x="185" y="205.5">4</text>
<text x="235" y="205.5">5</text>
</g>
<g font-size="1.8">
<text x="30.5" y="17.5">USB_VBUS</text>
<text x="54.6" y="17.5">FUSE_PWR</text>
<text x="24.1" y="27.7">FUSE_PWR</text>
<text x="232.4" y="25.1">CLKP</text>
<text x="111.8" y="32.8">RESET</text>
<text x="111.8" y="37.8">SPI_CLK</text>
<text x="111.8" y="40.4">SPI_CS</text>
<text x="232.4" y="37.8">CLKN</text>
<text x="234.9" y="40.4">UART_RX</text>
<text x="111.8" y="45.5">SPI_MOSI</text>
<text x="111.8" y="42.9">SPI_MISO</text>
<text x="234.9" y="42.9">UART_TX</text>
<text x="21.6" y="53.1">FUSE_PWR</text>
<text x="111.8" y="68.3">STATUS</text>
<text x="234.9" y="70.9">SDA</text>
<text x="234.9" y="68.3">SCL</text>
<text x="21.6" y="74.7">FUSE_PWR</text>
<text x="234.9" y="75.9">JTAG_TMS</text>
<text x="234.9" y="78.5">JTAG_TDI</text>
<text x="234.9" y="83.6">JTAG_TDO</text>
<text x="234.9" y="88.6">JTAG_TCK</text>
<text x="114.3" y="126.7">USB_DP</text>
<text x="114.3" y="129.3">USB_DN</text>
<text x="160.6" y="150.9">STATUS</text>
<text x="196.8" y="154.7">RESET</text>
<text x="96.5" y="176.3">SPI_MOSI</text>
<text x="96.5" y="178.8">SPI_CLK</text>
<text x="141" y="176.3">SPI_MISO</text>
<text x="22.9" y="181.4">UART_TX</text>
<text x="22.9" y="183.9">SPI_CS</text>
<text x="46.3" y="181.4">UART_RX</text>
<text x="47.1" y="183.9">SPI_CLK</text>
<text x="81.3" y="180.1">USB_VBUS</text>
<text x="81.3" y="185.2">USB_DP</text>
<text x="96.5" y="181.4">SPI_CS</text>
<text x="22.9" y="186.4">SPI_MISO</text>
<text x="22.9" y="189">RESET</text>
<text x="46.3" y="186.4">SPI_MOSI</text>
<text x="81.3" y="187.7">USB_DN</text>
<text x="110.5" y="196.6">SPI_CS</text>
</g>
<g font-size="1.8" fill="#008484">
<text x="40.9" y="14.7">F1</text>
<text x="44.6" y="14.7">Polyfuse</text>
<text x="65.2" y="23.5">+3V3</text>
<text x="247.3" y="22.3">C24</text>
<text x="38.3" y="27.4">U4</text>
<text x="46.3" y="27.4">JW5211</text>
<text x="172.9" y="29.3">F1C100s</text>
<text x="174.8" y="27">U7A</text>
<text x="239.1" y="27.2">24MHz</text>
<text x="241.5" y="24.7">Y1</text>
<text x="247.4" y="24.8">30p</text>
<text x="39.1" y="33.7">EN</text>
<text x="39.1" y="31.1">VIN</text>
<text x="46.4" y="34.5" transform="rotate(-90 46.4 34.5)">GND</text>
<text x="49.5" y="31.1">SW</text>
<text x="50" y="33.7">FB</text>
<text x="70" y="33.7">R4</text>
<text x="70.1" y="31">L1</text>
<text x="75.4" y="31">2u2</text>
<text x="75.5" y="33.7">49k9</text>
<text x="128" y="33.7">RESET</text>
<text x="218.6" y="33.7">HOSCO</text>
<text x="231.7" y="32.4">GND</text>
<text x="255.9" y="32.4">GND</text>
<text x="18.2" y="38.8">2u2</text>
<text x="19.2" y="36.2">C5</text>
<text x="32" y="36.2">C6</text>
<text x="32.1" y="38.8">2u2</text>
<text x="53.7" y="38.8">11k</text>
<text x="54.8" y="36.2">R1</text>
<text x="70.1" y="37.5">C14</text>
<text x="75.3" y="37.5">22u</text>
<text x="128" y="38.7">PC0/SPI0_CLK/SDC1_CLK</text>
<text x="128" y="41.3">PC1/SPI0_CS/SDC1_CMD</text>
<text x="177.8" y="41.3">PE0/CSI_HSYNC/LCD_D0/TWI2_SCK/UART0_RX/EINTE0</text>
<text x="219.4" y="36.2">HOSCI</text>
<text x="247.4" y="40.1">30p</text>
<text x="43.9" y="45.7">GND</text>
<text x="65.2" y="46.4">+2V5</text>
<text x="128" y="43.8">PC2/SPI0_MISO/SDC1_D0</text>
<text x="128" y="46.4">PC3/SPI0_MOSI/UART0_TX</text>
<text x="178.1" y="43.8">PE1/CSI_VSYNC/LCD_D1/TWI2_SDA/UART0_TX/EINTE1</text>
<text x="189.6" y="46.4">PE2/CSI_PCLK/LCD_D8/CLK_OUT/EINTE2</text>
<text x="247.3" y="42.6">C25</text>
<text x="38.3" y="50.2">U5</text>
<text x="39.1" y="54">VIN</text>
<text x="46.3" y="50.2">JW5211</text>
<text x="49.5" y="54">SW</text>
<text x="70.1" y="53.9">L2</text>
<text x="75.4" y="53.9">2u2</text>
<text x="128" y="51.4">PD0/LCD_D2/TWI0_SDA/RSB_SDA/EINTD0</text>
<text x="128" y="54">PD1/LCD_D3/UART1_RTS/EINTD1</text>
<text x="182.1" y="51.4">PE4/CSI_D1/LCD_D16/DA_LRCK/RSB_SDA/EINTE4</text>
<text x="183.1" y="48.9">PE3/CSI_D0/LCD_D9/DA_BCLK/RSB_SCK/EINTE3</text>
<text x="194.2" y="54">PE5/CSI_D2/LCD_D17/DA_IN/EINTE5</text>
<text x="39.1" y="56.5">EN</text>
<text x="46.4" y="57.4" transform="rotate(-90 46.4 57.4)">GND</text>
<text x="50" y="56.5">FB</text>
<text x="54.8" y="59.1">R2</text>
<text x="70" y="56.6">R5</text>
<text x="76" y="56.6">36k</text>
<text x="128" y="56.5">PD2/LCD_D4/UART1_CTS/EINTD2</text>
<text x="128" y="59.1">PD3/LCD_D5/UART1_RX/EINTD3</text>
<text x="185.2" y="56.5">PE6/CSI_D3/PWM1/DA_OUT/OWA_OUT/EINTE6</text>
<text x="190.9" y="59.1">PE7/CSI_D4/UART2_TX/SPI1_CS/EINTE7</text>
<text x="53.7" y="61.6">11k</text>
<text x="70.1" y="60.4">C15</text>
<text x="75.3" y="60.4">22u</text>
<text x="128" y="61.6">PD4/LCD_D6/UART1_TX/EINTD4</text>
<text x="128" y="64.1">PD5/LCD_D7/TWI1_SCK/EINTD5</text>
<text x="188.5" y="64.1">PE9/CSI_D6/UART2_RTS/SPI1_CLK/EINTE9</text>
<text x="188.7" y="61.6">PE8/CSI_D5/UART2_RX/SPI1_MOSI/EINTE8</text>
<text x="38.3" y="71.8">U6</text>
<text x="43.9" y="68.6">GND</text>
<text x="46.3" y="71.8">JW5211</text>
<text x="65.2" y="68">+1V1</text>
<text x="128" y="66.7">PD6/LCD_D10/TWI1_SDA/EINTD6</text>
<text x="128" y="69.2">PD7/LCD_D11/DA_MCLK/EINTD7</text>
<text x="128" y="71.8">PD8/LCD_D12/DA_BCLK/EINTD8</text>
<text x="185.6" y="66.7">PE10/CSI_D7/UART2_CTS/SPI1_MISO/EINTE10</text>
<text x="188.7" y="71.8">PE12/DA_MCLK/TWI0_SDA/PWM0/EINTE12</text>
<text x="189.1" y="69.2">PE11/CLK_OUT/TWI0_SCK/IR_RX/EINTE11</text>
<text x="39.1" y="75.6">VIN</text>
<text x="49.5" y="75.6">SW</text>
<text x="70.1" y="75.5">L3</text>
<text x="75.4" y="75.5">2u2</text>
<text x="128" y="74.3">PD9/LCD_D13/DA_LRCK/EINTD9</text>
<text x="128" y="76.8">PD10/LCD_D14/DA_IN/EINTD10</text>
<text x="193" y="76.8">PF0/SDC0_D1/DBG_MS/IR_RX/EINTF0</text>
<text x="39.1" y="78.1">EN</text>
<text x="46.4" y="79" transform="rotate(-90 46.4 79)">GND</text>
<text x="50" y="78.1">FB</text>
<text x="53.7" y="83.2">10k</text>
<text x="54.8" y="80.7">R3</text>
<text x="70" y="78.2">R6</text>
<text x="70.1" y="82">C16</text>
<text x="75.3" y="82">22u</text>
<text x="75.3" y="78.2">8k2</text>
<text x="128" y="79.4">PD11/LCD_D15/DA_OUT/EINTD11</text>
<text x="128" y="81.9">PD12/LCD_D18/TWI0_SCK/RSB_SCK/EINTD12</text>
<text x="195.6" y="81.9">PF2/SDC0_CLK/UART0_RX/EINTF2</text>
<text x="199.6" y="79.4">PF1/SDC0_D0/DBG_DI/EINTF1</text>
<text x="128" y="84.5">PD13/LCD_D19/UART2_TX/EINTD13</text>
<text x="128" y="87">PD14/LCD_D20/UART2_RX/EINTD14</text>
<text x="128" y="89.5">PD15/LCD_D21/UART2_RTS/TWI2_SCK/EINTD15</text>
<text x="193" y="89.5">PF5/SDC0_D2/DBG_CK/PWM1/EINTF5</text>
<text x="196.9" y="84.5">PF3/SDC0_CMD/DBG_DO/EINTF3</text>
<text x="197.1" y="87">PF4/SDC0_D3/UART0_TX/EINTF4</text>
<text x="43.9" y="90.2">GND</text>
<text x="128" y="92.1">PD16/LCD_D22/UART2_CTS/TWI2_SDA/EINTD16</text>
<text x="128" y="94.6">PD17/LCD_D23/OWA_OUT/EINTD17</text>
<text x="220.3" y="94.6">VRA1</text>
<text x="37.3" y="101">+3V3</text>
<text x="59.9" y="100.4">F1C100s</text>
<text x="61.7" y="98.1">U7B</text>
<text x="85.5" y="99.7">+1V1</text>
<text x="128" y="97.2">PD18/LCD_CLK/SPI0_CS/EINTD18</text>
<text x="128" y="99.7">PD19/LCD_DE/SPI0_MOSI/EINTD19</text>
<text x="219.5" y="99.7">FMINR</text>
<text x="220.3" y="97.2">VRA2</text>
<text x="20.5" y="107.4">C8</text>
<text x="20.5" y="104.8">C7</text>
<text x="24.7" y="107.4">100n</text>
<text x="25.1" y="104.8">2u2</text>
<text x="49.3" y="107.3">VCC_IO</text>
<text x="49.3" y="104.8">VCC_IO</text>
<text x="67.9" y="104.8">VDD_CORE</text>
<text x="67.9" y="107.3">VDD_CORE</text>
<text x="96.2" y="104.8">C17</text>
<text x="96.2" y="107.4">C18</text>
<text x="100.9" y="104.8">100n</text>
<text x="100.9" y="107.4">100n</text>
<text x="128" y="102.2">PD20/LCD_HSYNC/SPI0_CLK/EINTD20</text>
<text x="128" y="104.8">PD21/LCD_VSYNC/SPI0_MISO/EINTD21</text>
<text x="219.6" y="102.2">FMINL</text>
<text x="220" y="104.8">MICIN</text>
<text x="221.1" y="107.3">LINL</text>
<text x="235.7" y="107.1">GND</text>
<text x="20" y="112.4">C10</text>
<text x="20.5" y="109.9">C9</text>
<text x="24.7" y="112.4">100n</text>
<text x="24.7" y="109.9">100n</text>
<text x="49.3" y="109.9">VCC_IO</text>
<text x="49.3" y="112.4">UVCC</text>
<text x="67.9" y="109.9">VDD_CORE</text>
<text x="85.5" y="112.4">+2V5</text>
<text x="91.3" y="111.2">GND</text>
<text x="96.2" y="109.9">C19</text>
<text x="100.9" y="109.9">100n</text>
<text x="128" y="109.9">TV_VRN</text>
<text x="128" y="112.4">TV_VRP</text>
<text x="221.3" y="109.9">HPR</text>
<text x="221.5" y="112.4">HPL</text>
<text x="20" y="115">C11</text>
<text x="24.7" y="115">100n</text>
<text x="31.2" y="114.3">GND</text>
<text x="36" y="118.8">+2V5</text>
<text x="49.3" y="118.7">HPVCC</text>
<text x="49.3" y="114.9">TV_VCC</text>
<text x="67.7" y="114.9">VCC_DRAM</text>
<text x="67.7" y="117.5">VCC_DRAM</text>
<text x="96.2" y="115">C20</text>
<text x="101.9" y="115">1u</text>
<text x="128" y="114.9">TVIN1</text>
<text x="128" y="117.5">TVIN0</text>
<text x="216.1" y="117.5">HPCOMFB</text>
<text x="218.5" y="114.9">HPCOM</text>
<text x="235.7" y="117.3">GND</text>
<text x="20" y="122.6">C13</text>
<text x="24.7" y="122.6">100n</text>
<text x="49.3" y="122.6">AVCC</text>
<text x="67.7" y="120">VCC_DRAM</text>
<text x="67.7" y="122.6">VCC_DRAM</text>
<text x="67.7" y="125.1">VCC_DRAM</text>
<text x="91.3" y="122.6">GND C23</text>
<text x="95.4" y="125.1">R7</text>
<text x="101.9" y="122.6">1u</text>
<text x="128" y="122.6">TVOUT</text>
<text x="128" y="120">LRADC0</text>
<text x="220.6" y="125.1">TPX2</text>
<text x="220.6" y="122.6">TPX1</text>
<text x="31.2" y="127">GND</text>
<text x="61.6" y="131.1" transform="rotate(-90 61.6 131.1)">AGND</text>
<text x="64.1" y="131.1" transform="rotate(-90 64.1 131.1)">EPAD</text>
<text x="66.7" y="131.1" transform="rotate(-90 66.7 131.1)">TVGND</text>
<text x="71.8" y="130.2">SVREF</text>
<text x="95.6" y="127.7">2k2</text>
<text x="128" y="130.2">USB-DM</text>
<text x="128" y="127.6">USB-DP</text>
<text x="220.6" y="130.2">TPY2</text>
<text x="220.6" y="127.6">TPY1</text>
<text x="235.7" y="130">GND</text>
<text x="95.5" y="132.8">R8</text>
<text x="95.6" y="135.3">2k2</text>
<text x="153.3" y="137.7">R11</text>
<text x="165.4" y="137.8">LED</text>
<text x="172.3" y="137.3">+3V3</text>
<text x="59.1" y="143.5">GND</text>
<text x="154.3" y="140">R</text>
<text x="166.5" y="140.4">D1</text>
<text x="188.8" y="141.1">+3V3</text>
<text x="176" y="145.6">R9</text>
<text x="176.2" y="147.9">49k9</text>
<text x="192.6" y="149.4">R10</text>
<text x="133.8" y="150.7">Q_NMOS_GSD</text>
<text x="143.8" y="153">Q1</text>
<text x="192.7" y="151.7">49k9</text>
<text x="194.4" y="159.4">SW1</text>
<text x="194.4" y="162">SW_Push</text>
<text x="120.2" y="163.9">+3V3</text>
<text x="146.6" y="165.8">GND</text>
<text x="188.5" y="169.6">GND</text>
<text x="24.2" y="179.1">Conn_02x04_Counter_Clockwise</text>
<text x="37.1" y="176.8">J1</text>
<text x="70.8" y="176.6">USB_B</text>
<text x="72.8" y="174.2">J3</text>
<text x="111" y="177.2">SI/IO0</text>
<text x="111" y="179.7">SCK</text>
<text x="122.6" y="177" transform="rotate(-90 122.6 177)">VCC</text>
<text x="126.9" y="177.2">SO/IO1</text>
<text x="71.6" y="181">VBUS</text>
<text x="111" y="182.2">CS</text>
<text x="111" y="184.8">WP/IO2</text>
<text x="136.1" y="181">U8</text>
<text x="137.4" y="183.6">AT25SF081-SSHD-X</text>
<text x="48.8" y="191.2">GND</text>
<text x="74.1" y="186.1">D+</text>
<text x="97" y="186.1">+3V3</text>
<text x="111" y="187.3">HOLD/IO3</text>
<text x="122.6" y="190" transform="rotate(-90 122.6 190)">GND</text>
<text x="73" y="192" transform="rotate(-90 73 192)">GND</text>
<text x="94.8" y="193.1">+3V3</text>
<text x="101.2" y="192.3">R13</text>
<text x="101.4" y="194.6">3k3</text>
<text x="70.6" y="201.9">GND</text>
<text x="120.1" y="200.7">GND</text>
</g>
<g font-size="1.8" fill="#0000c2">
<text x="20.3" y="21.3">USB inrush rules limit input capacitance to 10uF max.</text>
<text x="71.1" y="44.7">n.b. Actually 2V6 to make</text>
<text x="71.1" y="46.7">DDR1 and AVCC happy</text>
</g>
</svg>
